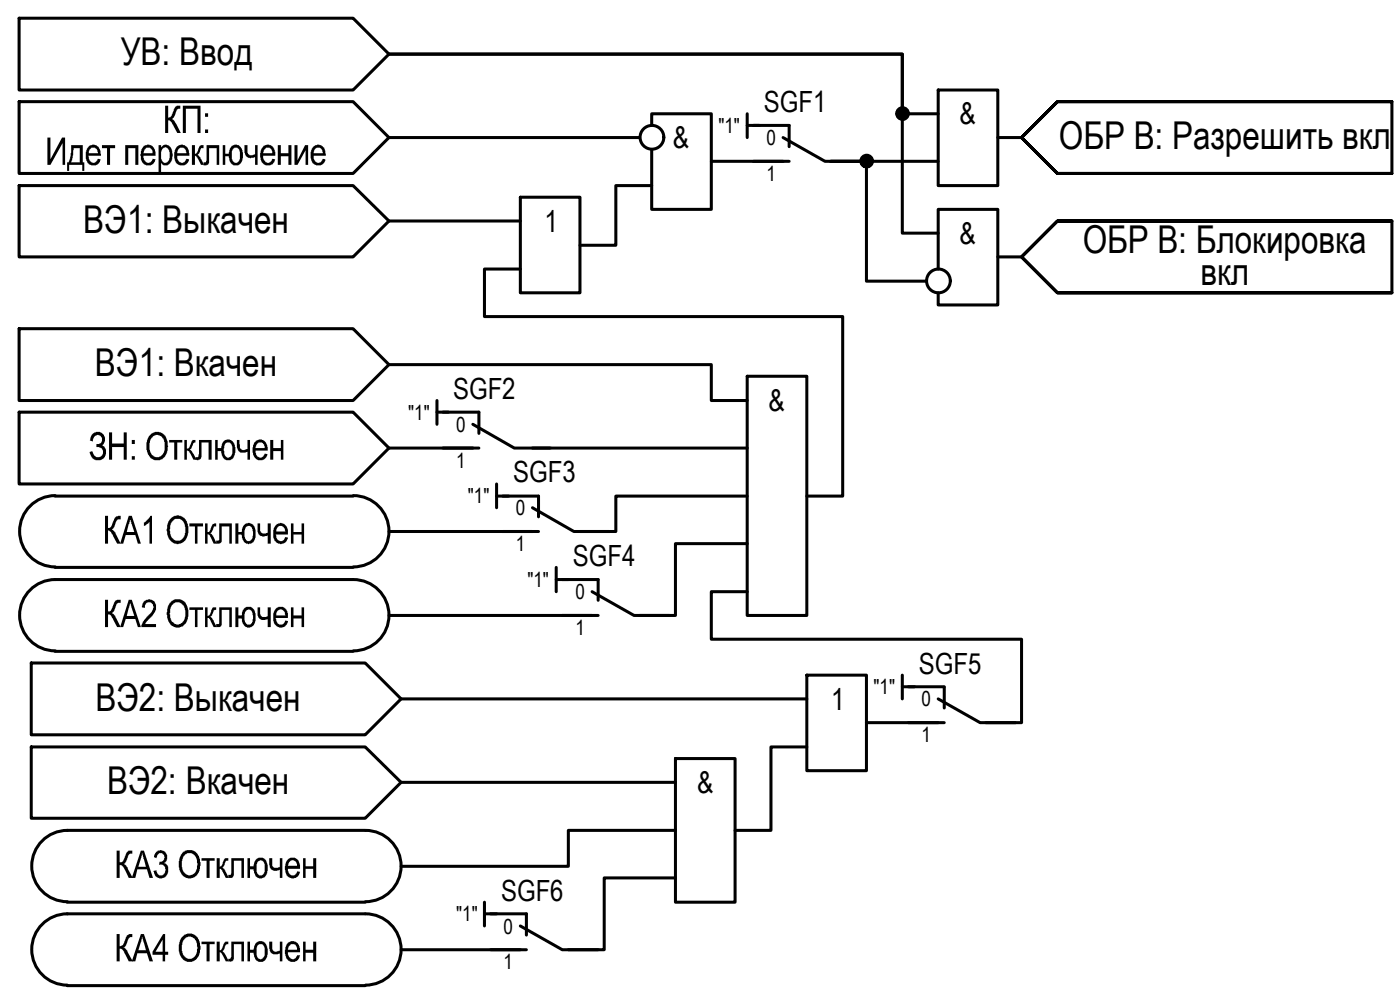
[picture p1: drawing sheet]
<svg xmlns="http://www.w3.org/2000/svg" width="117mm" height="84mm" viewBox="0 0 117 84" stroke-linecap="round" stroke-linejoin="round" font-family="sans-serif">
<!-- layer: 0 -->
<g fill="none" stroke="#000" stroke-width=".25">
<path d="M1.6 8.5h28l3 3-3 3h-28zM1.6 15.5h28l3 3-3 3h-28zM1.6 1.5h28l3 3-3 3h-28zM32.6 11.5h21M32.6 18.5h11M43.6 16.5h5v8h-5zM54.6 15.5h-3v5h-3M54.6 10.5v-1h5v8h-5v-5M59.6 13.5h6M62.6 9.5v2M62.6 10.5h1M78.6 13.5h-9h3v10h5"/>
<path d="M78.6 9.5h-3v-5h-43h43v15h3M78.6 7.5h5v8h-5zM83.6 11.5h2M116.6 18.5h-28l-3 3 3 3h28v-6h-28l-3 3 3 3h28M116.6 8.5h-28l-3 3 3 3h28v-6h-28l-3 3 3 3h28M1.6 27.5h28l3 3-3 3h-28zM1.6 34.5h28l3 3-3 3h-28zM32.6 30.5h27v3h3M32.6 37.5h7M36.6 33.5v2M36.6 34.5h1M43.6 22.5h-3v4h30v15h-3"/>
<path d="M44.6 37.5h18M62.6 31.5h5v20h-5zM78.6 22.5v-5h5v8h-5v-1M83.6 21.5h2M2.6 55.5h28l3 3-3 3h-28zM4.6 41.5h25M4.6 47.5h25M4.6 54.5h25M4.6 41.5a2.98 2.98 0 0 0-3 3 2.98 2.98 0 0 0 3 3M29.6 48.5h-25a2.98 2.98 0 0 0-3 3 2.98 2.98 0 0 0 3 3M29.6 41.5a2.98 2.98 0 0 1 3 3 2.98 2.98 0 0 1-3 3M29.6 48.5a2.98 2.98 0 0 1 3 3 2.98 2.98 0 0 1-3 3"/>
<path d="M32.6 44.5h12M32.6 51.5h17M33.6 58.5h34M41.6 40.5v2M41.6 41.5h1M46.6 47.5v2M46.6 48.5h1M62.6 41.5h-11v3h-3M62.6 45.5h-6v6h-3M62.6 49.5h-3v4h26v7h-3M67.6 56.5h5v8h-5zM75.6 56.5v2"/>
<path d="M75.6 57.5h1M2.6 62.5h28l3 3-3 3h-28zM5.6 76.5h25M5.6 69.5h25M5.6 75.5h25M5.6 69.5a2.98 2.98 0 0 0-2.9 3 2.98 2.98 0 0 0 2.9 3M5.6 76.5a2.98 2.98 0 0 0-2.9 3 2.98 2.98 0 0 0 2.9 3M30.6 69.5a2.98 2.98 0 0 1 3 3 2.98 2.98 0 0 1-3 3M30.6 76.5a2.98 2.98 0 0 1 3 3 2.98 2.98 0 0 1-3 3M33.6 79.5h10M33.6 65.5h23M40.6 75.5v2"/>
<path d="M40.6 76.5h1M56.6 69.5h-9v3h-14M56.6 73.5h-6v6h-3M56.6 63.5h5v12h-5zM67.6 62.5h-3v7h-3M72.6 60.5h6M5.6 82.5h25"/>
<circle cx="54.6" cy="11.5" r=".99"/>
<circle cx="72.6" cy="13.5" r=".49"/>
<circle cx="75.6" cy="9.5" r=".49"/>
<circle cx="78.6" cy="23.5" r=".99"/>
</g>
<g fill="#000">
<path d="M4 11.5h.2v1.8l1-1.8h.3v2.3h-.3v-1.8l-1 1.8h-.2zM8.5 12.1h1.1v.3h-.4v1.4h-.2v-1.4h-.5zM10.5 12.1h1.1v1.7h-.3v-1.4h-.6v1.4h-.2zM16.1 12.1h.2v.8l.2-.2a.51 .51 0 0 1 .6-.6v.3a.31 .31 0 0 0-.4 .4l-.2 .2 .3 .2 .3 .6h-.3l-.4-.8-.1 .8h-.2zM17.3 12.1h1.1v1.7h-.2v-1.4h-.7v.8a.44 .44 0 0 1-.4 .6v-.2h.1l.1-.1zM20.5 12.1h.2v.4a.39 .39 0 0 0 .2 .4 .39 .39 0 0 0 .5 0v-.8h.2v1.7h-.2v-.6h-.1a.53 .53 0 0 1-.6 0 .53 .53 0 0 1-.2-.6zM23.3 12.1h.2v.7h.7v-.7h.2v1.7h-.2v-.7h-.7v.7h-.2zM24.7 12.1h.2v1.3l.7-1.3h.2v1.7h-.2v-1.2l-.7 1.2h-.2zM19.8 36.8h.3v.3a.43 .43 0 0 0 .3 .6l.3-.1v-.8h.2v1.7h-.2v-.7h-.1a.53 .53 0 0 1-.6 0 .53 .53 0 0 1-.2-.5zM22.6 36.8h.3v.7h.6v-.7h.2v1.7h-.2v-.7h-.6v.7h-.3zM21.6 43.8h.2v.4a.39 .39 0 0 0 .1 .4 .39 .39 0 0 0 .5 0v-.8h.3v1.7h-.3v-.7l-.1 .1a.52 .52 0 0 1-.5-.1 .52 .52 0 0 1-.2-.5zM21.6 50.8h.2v.3a.39 .39 0 0 0 .1 .5 .39 .39 0 0 0 .5 0v-.8h.3v1.7h-.3v-.7l-.1 .1a.52 .52 0 0 1-.7-.6z"/>
<path d="M24.4 43.8h.2v.7h.7v-.7h.2v1.7h-.2v-.8h-.7v.8h-.2zM24.4 50.8h.2v.7h.7v-.7h.2v1.7h-.2v-.7h-.7v.7h-.2z"/>
<path d="M6 12.1h.9v1.5h.2v.7h-.2v-.5h-1.1v.5h-.2v-.7h.2l.1-.3zM6.2 12.4l-.1 .9-.1 .3h.7v-1.2z"/>
<path d="M7.4 12.3l.1-.1a.6 .6 0 0 1 .7 0 .6 .6 0 0 1 .2 .7l.1 .1-1.1 .1a.43 .43 0 0 0 .2 .5 .43 .43 0 0 0 .6-.2v-.1h.2a.63 .63 0 0 1-.8 .5 .63 .63 0 0 1-.4-.8v-.3zM7.7 12.4l-.2 .1-.1 .3h.8a.45 .45 0 0 0-.5-.4z"/>
<path d="M11.9 12.4h.1a.61 .61 0 0 1 .7-.2 .61 .61 0 0 1 .3 .7v.1h-1a.47 .47 0 0 0 .6 .6l.2-.3h.2v.1a.62 .62 0 0 1-.8 .4 .62 .62 0 0 1-.4-.7v-.4zM12.3 12.4l-.2 .1-.1 .3h.8a.4 .4 0 0 0-.5-.4z"/>
<path d="M13.3 12.1h.2v.2a.55 .55 0 0 1 .7-.1 .55 .55 0 0 1 .2 .6l.1 .3-.2 .5a.46 .46 0 0 1-.8 0v.9h-.2zM13.7 12.4l-.2 .3v.3a.48 .48 0 0 0 .4 .6 .87 .87 0 0 0 .1-1.2z"/>
<path d="M14.8 12.3l.1-.1a.65 .65 0 0 1 .7 .1 .65 .65 0 0 1 .3 .6v.1h-1a.4 .4 0 0 0 .2 .6 .4 .4 0 0 0 .5-.3h.3l-.1 .2a.64 .64 0 0 1-.8 .3 .64 .64 0 0 1-.4-.7v-.5zM15 12.4l-.1 .4h.7a.42 .42 0 0 0-.6-.4z"/>
<path d="M18.7 12.1h.2v.8h.3v-.1a.6 .6 0 0 1 .3-.6 .6 .6 0 0 1 .6 0l.3 .5v.6l-.2 .3a.55 .55 0 0 1-.6 .2 .55 .55 0 0 1-.4-.5v-.2h-.3v.7h-.2zM19.6 12.4a.9 .9 0 0 0-.2 .9 .35 .35 0 0 0 .4 .3 .35 .35 0 0 0 .3-.4v-.3a.45 .45 0 0 0-.5-.5z"/>
<path d="M21.9 12.4h.1a.6 .6 0 0 1 .6-.2 .6 .6 0 0 1 .5 .5v.3h-1.1a.47 .47 0 0 0 .6 .6l.2-.3 .2 .1a.62 .62 0 0 1-.7 .4 .62 .62 0 0 1-.5-.6zM22.3 12.4l-.2 .1-.1 .3h.8a.4 .4 0 0 0-.5-.4z"/>
<path d="M26.2 12.3l.1-.1a.67 .67 0 0 1 .7 .1 .67 .67 0 0 1 .3 .7h-1a.4 .4 0 0 0 .2 .6 .4 .4 0 0 0 .5-.3h.3l-.1 .2a.66 .66 0 0 1-.8 .3 .66 .66 0 0 1-.4-.8v-.3zM26.5 12.4l-.2 .4h.7a.42 .42 0 0 0-.5-.4z"/>
<path d="M18 36.8h.2v.7h.3l.2-.4a.55 .55 0 0 1 .6-.3 .55 .55 0 0 1 .4 .6v.5l-.1 .2a.56 .56 0 0 1-.6 .4 .56 .56 0 0 1-.5-.6v-.1h-.3v.7h-.2zM18.9 37.1l-.1 .2v.5a.35 .35 0 0 0 .2 .4 .35 .35 0 0 0 .4-.1l.1-.4a.66 .66 0 0 0-.3-.7z"/>
<path d="M21.3 37h.1a.62 .62 0 0 1 .7-.1 .62 .62 0 0 1 .3 .6v.2l-1 .1a.4 .4 0 0 0 .3 .5 .4 .4 0 0 0 .5-.3l.2 .1a.6 .6 0 0 1-.7 .4 .6 .6 0 0 1-.5-.6v-.4zM21.5 37.1l-.1 .4h.8a.39 .39 0 0 0-.2-.4 .39 .39 0 0 0-.5 0z"/>
<path d="M19.7 43.8h.3v.7h.2l.1-.3a.53 .53 0 0 1 .6-.4 .53 .53 0 0 1 .5 .5v.5a.6 .6 0 0 1-.3 .6 .6 .6 0 0 1-.7 0l-.2-.7h-.2v.8h-.3zM20.7 44.1l-.2 .3v.3a.39 .39 0 0 0 .1 .5 .39 .39 0 0 0 .4 0l.2-.4v-.4a.33 .33 0 0 0-.2-.3 .33 .33 0 0 0-.3 0z"/>
<path d="M19.7 50.8h.3v.7h.3a.58 .58 0 0 1 .5-.7 .58 .58 0 0 1 .6 .7v.5l-.2 .4a.57 .57 0 0 1-.7 0 .57 .57 0 0 1-.2-.6h-.3v.7h-.3zM20.7 51.1a.9 .9 0 0 0 0 1.2 .45 .45 0 0 0 .5-.6v-.1a.54 .54 0 0 0-.4-.6z"/>
<path d="M23.1 44v-.1a.62 .62 0 0 1 .8 0 .62 .62 0 0 1 .2 .7v.1h-1a.42 .42 0 0 0 .2 .5 .42 .42 0 0 0 .5-.1l.1-.1h.2a.63 .63 0 0 1-.7 .5 .63 .63 0 0 1-.5-.8v-.3zM23.3 44.1l-.2 .2v.2h.8a.42 .42 0 0 0-.6-.4z"/>
<path d="M23.1 51a.65 .65 0 0 1 .8-.1 .65 .65 0 0 1 .2 .7v.1h-1a.42 .42 0 0 0 .2 .5 .42 .42 0 0 0 .4 0l.2-.3 .2 .1-.1 .2a.61 .61 0 0 1-.7 .3 .61 .61 0 0 1-.4-.7v-.4zM23.3 51.1l-.2 .2v.2h.8a.41 .41 0 0 0-.2-.4 .41 .41 0 0 0-.4 0z"/>
</g>
<g fill="none" stroke="#000" stroke-width=".25">
<path d="M63.1 10.5h3v1.8M63.1 13.5h3M65.6 11.5l3.5 2h3M37.1 34.5h3v1.8M37.1 37.5h3M39.6 35.5l3.5 2h3M42.1 41.5h3v1.8M42.1 44.5h3M44.6 42.5l3.5 2h3M47.1 48.5h3v1.7M47.1 51.5h3M49.6 49.5l3.5 2h3"/>
<path d="M76.1 57.5h3M78.6 58.5l3.5 2h3M79.1 57.5v1.8M41.1 76.5h3v1.8M41.1 79.5h3M43.6 77.5l3.5 2h3M76.1 60.5h3"/>
</g>
<!-- layer: 0 -->
<g fill="#000" stroke="#000" stroke-width=".08">
<path d="M72.2 13.8h.8zM72.5 14h.2zM72.6 13h.1zM75.5 10h.2zM75.5 9h.1z"/>
<path d="M72.5 14h.2zM72.6 14h.1z"/>
<path d="M72.6 13h.1zM72.5 13h.2z"/>
<path d="M72.5 13h.3zM72.4 13h.4z"/>
<path d="M72.4 13l.4 .1zM72.4 13l.4 .1z"/>
<path d="M72.4 14h.4zM72.4 14h.3z"/>
<path d="M72.4 13.1h.4zM72.3 13.1h.5z"/>
<path d="M72.4 14h.4zM72.4 14h.4z"/>
<path d="M72.3 13.1h.6zM72.3 13.1h.6z"/>
<path d="M72.3 14h.5zM72.3 14h.5z"/>
<path d="M72.3 13.1h.6zM72.3 13.1h.6z"/>
<path d="M72.3 13.9h.6zM72.3 13.9l.5 .1z"/>
<path d="M72.3 13.1l.7 .1zM72.3 13.1l.7 .1z"/>
<path d="M72.3 13.9h.6zM72.3 13.9h.6z"/>
<path d="M72.3 13.2h.7zM72.3 13.2h.7z"/>
<path d="M72.2 13.2l.8 .1zM72.2 13.2l.8 .1z"/>
<path d="M72.3 13.8h.7zM72.3 13.8l.6 .1z"/>
<path d="M72.2 13.3h.9zM72.2 13.3h.9z"/>
<path d="M72.2 13.8h.8zM72.2 13.8h.8zM72.2 13.8h.8z"/>
<path d="M72.2 13.3h.9zM72.2 13.3h.9z"/>
<path d="M72.1 13.3l1 .1zM72.1 13.3l1 .1z"/>
<path d="M72.1 13.4h1zM72.1 13.4h1z"/>
<path d="M72.1 13.7h1zM72.1 13.7h1z"/>
<path d="M72.1 13.7l1 .1zM72.1 13.7l1 .1z"/>
<path d="M72.2 13.8h.9zM72.2 13.8h.8z"/>
<path d="M72.1 13.4l1 .1zM72.1 13.4l1 .1z"/>
<path d="M72.1 13.5h1zM72.1 13.5h1z"/>
<path d="M72.1 13.5h1zM72.1 13.5h1z"/>
<path d="M72.1 13.5l1 .1v-.1zM72.1 13.5l1 .1h-1z"/>
<path d="M72.1 13.6h1zM72.1 13.6l1 .1z"/>
<path d="M75.5 10h.1zM75.5 10h.1z"/>
<path d="M75.5 9h.2zM75.5 9h.2z"/>
<path d="M75.5 9l.3 .1zM75.4 9.1h.4z"/>
<path d="M75.4 9.1h.4zM75.4 9.1h.4z"/>
<path d="M75.4 10h.4zM75.4 10h.3z"/>
<path d="M75.4 9.1h.5zM75.4 9.1h.5z"/>
<path d="M75.4 10h.4zM75.4 10h.4z"/>
<path d="M75.3 9.1h.6zM75.3 9.1h.6z"/>
<path d="M75.3 9.9h.6zM75.3 9.9l.5 .1z"/>
<path d="M75.3 9.1h.6zM75.3 9.1h.6z"/>
<path d="M75.3 9.9h.6zM75.3 9.9h.6z"/>
<path d="M75.3 9.1l.7 .1zM75.3 9.1l.7 .1z"/>
<path d="M75.3 9.9h.6zM75.3 9.9h.6z"/>
<path d="M75.3 9.2h.7zM75.3 9.2h.7z"/>
<path d="M75.2 9.2h.8zM75.2 9.2h.8z"/>
<path d="M75.2 9.8l.8 .1zM75.2 9.8l.8 .1z"/>
<path d="M75.3 9.9h.7zM75.3 9.9h.6z"/>
<path d="M75.2 9.2l.9 .1zM75.2 9.2l.9 .1z"/>
<path d="M75.2 9.8h.8zM75.2 9.8h.8z"/>
<path d="M75.2 9.3h.9zM75.2 9.3h.9z"/>
<path d="M75.1 9.3l1 .1v-.1zM75.1 9.3l1 .1h-1z"/>
<path d="M75.1 9.4h1zM75.1 9.4h1z"/>
<path d="M75.1 9.7h1zM75.1 9.7h1z"/>
<path d="M75.1 9.7h1zM75.1 9.7h1z"/>
<path d="M75.2 9.7h.9zM75.2 9.7l.8 .1z"/>
<path d="M75.1 9.4l1 .1zM75.1 9.5h1z"/>
<path d="M75.1 9.5h1zM75.1 9.5h1z"/>
<path d="M75.1 9.5l1 .1zM75.1 9.5l1 .1z"/>
<path d="M75.1 9.6h1zM75.1 9.6h1z"/>
<path d="M75.1 9.6h1zM75.1 9.6l1 .1z"/>
</g>
<!-- layer: TEXT -->
<g fill="#000">
<path d="M22.6 71.8h.2v.3a.38 .38 0 0 0 .1 .5 .38 .38 0 0 0 .5 0v-.8h.3v1.7h-.3v-.7l-.1 .1a.53 .53 0 0 1-.5-.1 .53 .53 0 0 1-.2-.5zM22.6 78.8h.2v.3a.38 .38 0 0 0 .1 .5 .38 .38 0 0 0 .5 0v-.8h.3v1.7h-.3v-.7h-.1a.53 .53 0 0 1-.5 0 .53 .53 0 0 1-.2-.6zM25.4 71.8h.2v.7h.6v-.7h.3v1.7h-.3v-.8h-.6v.8h-.2zM25.4 78.8h.2v.7h.6v-.7h.3v1.7h-.3v-.7h-.6v.7h-.2z"/>
<path d="M20.7 71.8h.2v.7h.3l.1-.3a.54 .54 0 0 1 .6-.4 .54 .54 0 0 1 .5 .5v.7a.55 .55 0 0 1-.6 .5 .55 .55 0 0 1-.5-.6l-.1-.1h-.3v.7h-.2zM21.6 72.1l-.1 .2v.3a.41 .41 0 0 0 0 .5 .41 .41 0 0 0 .5 .1 .82 .82 0 0 0 .2-.8v-.1a.33 .33 0 0 0-.2-.3 .33 .33 0 0 0-.4 .1z"/>
<path d="M20.7 78.8h.2v.7h.3l.1-.3a.55 .55 0 0 1 .6-.4 .55 .55 0 0 1 .5 .6v.5a.55 .55 0 0 1-.6 .6 .55 .55 0 0 1-.5-.6l-.1-.1h-.3v.7h-.2zM21.6 79.1l-.1 .2v.3a.45 .45 0 0 0 .5 .7 1.12 1.12 0 0 0 .1-1.1l-.1-.2z"/>
<path d="M24.1 72a.63 .63 0 0 1 .7-.1 .63 .63 0 0 1 .3 .6v.2h-1a.4 .4 0 0 0 .3 .5 .4 .4 0 0 0 .5-.2h.2a.62 .62 0 0 1-.7 .5 .62 .62 0 0 1-.5-.6v-.4zM24.3 72.1l-.2 .4h.8a.38 .38 0 0 0-.2-.4 .38 .38 0 0 0-.4 0z"/>
<path d="M24 79a.65 .65 0 0 1 .8-.1 .65 .65 0 0 1 .3 .8h-1a.45 .45 0 0 0 .2 .5 .45 .45 0 0 0 .5 0l.1-.2h.2a.64 .64 0 0 1-.7 .5 .64 .64 0 0 1-.5-.7v-.5zM24.4 79l-.2 .2-.1 .3h.8a.36 .36 0 0 0-.1-.4 .36 .36 0 0 0-.4-.1z"/>
</g>
<g font-size="3.2">
<text x="10.1" y="5.5">УВ: Ввод</text>
<text x="13.6" y="11.1">КП :</text>
<text x="88.7" y="12.5">ОБР В: Разрешить вкл</text>
<text x="7" y="19.5">ВЭ1: Выкачен</text>
<text x="90.7" y="21.2">ОБР В: Блокировка</text>
<text x="100.6" y="23.8">вкл</text>
<text x="8" y="31.5">ВЭ1: Вкачен</text>
<text x="7.4" y="38.5">ЗН : Отключен</text>
<text x="8.6" y="45.5">КА 1 Отключен</text>
<text x="8.6" y="52.5">КА 2 Отключен</text>
<text x="8" y="59.5">ВЭ2: Выкачен</text>
<text x="9" y="66.5">ВЭ2: Вкачен</text>
<text x="9.6" y="73.5">КА 3 Отключен</text>
<text x="9.6" y="80.5">КА 4 Отключен</text>
</g>
<g font-size="2.5">
<text x="80.4" y="10.4">&amp;</text>
<text x="56.4" y="12.4">&amp;</text>
<text x="45.6" y="19.4">1</text>
<text x="80.4" y="20.4">&amp;</text>
<text x="64.4" y="34.4">&amp;</text>
<text x="69.6" y="59.4">1</text>
<text x="58.4" y="66.4">&amp;</text>
</g>
<g font-size="2.4">
<text x="64" y="9.4">SGF1</text>
<text x="38" y="33.4">SGF2</text>
<text x="43" y="40.4">SGF3</text>
<text x="48" y="47.4">SGF4</text>
<text x="77" y="56.4">SGF5</text>
<text x="42" y="75.4">SGF6</text>
</g>
<g font-size="1.7">
<text x="60.2" y="11.1">&quot;1&quot;</text>
<text x="64.2" y="12.1">0</text>
<text x="64.2" y="15.2">1</text>
<text x="34.2" y="35.1">&quot;1&quot;</text>
<text x="38.2" y="36.2">0</text>
<text x="38.2" y="39.2">1</text>
<text x="39.2" y="42.1">&quot;1&quot;</text>
<text x="43.2" y="43.1">0</text>
<text x="43.2" y="46.1">1</text>
<text x="44.2" y="49.1">&quot;1&quot;</text>
<text x="48.2" y="50.1">0</text>
<text x="48.2" y="53.1">1</text>
<text x="73.2" y="58.1">&quot;1&quot;</text>
<text x="77.2" y="59.1">0</text>
<text x="77.2" y="62.1">1</text>
<text x="38.2" y="77.1">&quot;1&quot;</text>
<text x="42.2" y="78.1">0</text>
<text x="42.2" y="81.1">1</text>
</g>
</svg>
